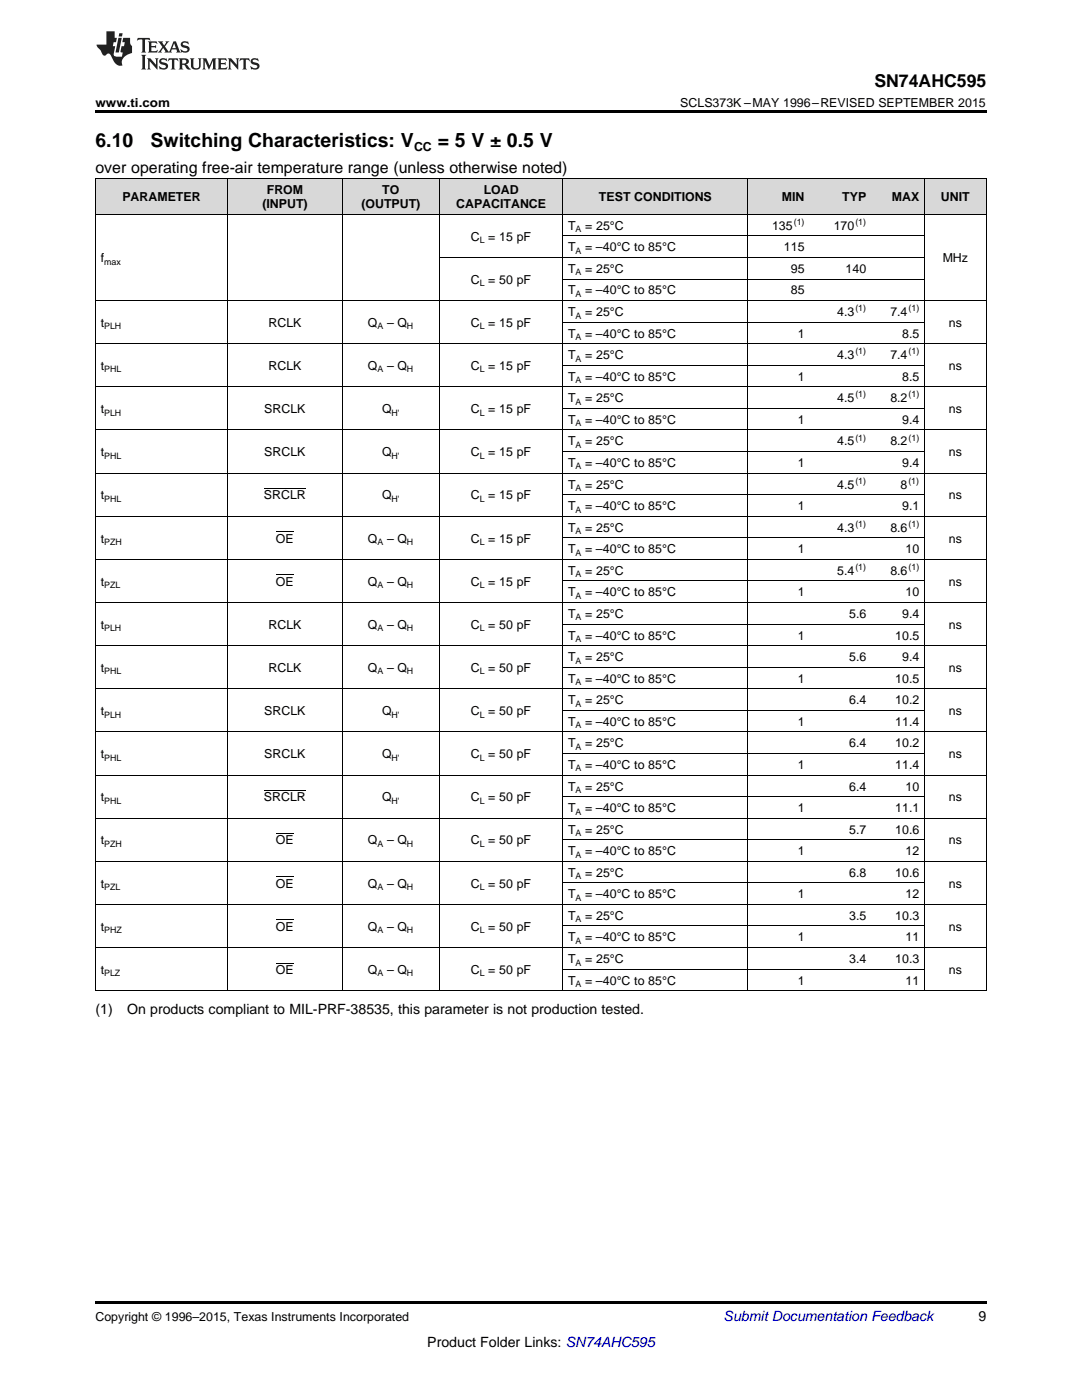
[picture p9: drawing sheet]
<svg xmlns="http://www.w3.org/2000/svg" width="216mm" height="279mm" viewBox="0 0 216 279" stroke-linecap="round" stroke-linejoin="round" font-family="sans-serif">
<g fill="#d8d8d8">
<path d="M19 35.7h8.8v7.1h-8.8z"/>
<path d="M27.8 35.7h17.6v7.1h-17.6z"/>
<path d="M45.4 35.7h22.9v7.1h-22.9z"/>
<path d="M68.3 35.7h19.4v7.1h-19.4z"/>
<path d="M87.7 35.7h24.6v7.1h-24.6z"/>
<path d="M112.3 35.7h37v7.1h-37z"/>
<path d="M149.3 35.7h12.3v7.1h-12.3z"/>
<path d="M161.6 35.7h12.4v7.1h-12.4z"/>
<path d="M174 35.7h10.5v7.1h-10.5z"/>
<path d="M184.5 35.7h12.3v7.1h-12.3z"/>
</g>
<path d="M19 22h177.8v.5h-177.8zM19 197.7l.2 .1zM45.3 197.7l.1 .1zM68.2 197.7l.1 .1zM87.6 197.7l.1 .1zM112.2 197.7l.1 .1zM149.2 197.7l.1 .1zM184.4 197.7l.1 .1zM196.7 197.7l.1 .1zM19 259.7h177.8v.5h-177.8z" fill="#000"/>
<g fill="none" stroke="#000" stroke-width=".2">
<path d="M19 35.6h177.8M19.1 35.7v162.1M45.4 35.7v162.1M68.3 35.7v162.1M87.6 35.7v162.1M112.3 35.7v162.1M149.2 35.7v162.1M184.4 35.7v162.1M196.8 35.7v162.1M19 60h177.8M19 42.8h177.8M87.7 51.4h96.8"/>
<path d="M112.3 55.7h72.2M112.3 47.1h72.2M19 77.2h177.8M19 68.6h177.8M112.3 72.9h72.2M112.3 64.3h72.2M19 94.4h177.8M19 85.8h177.8M112.3 98.7h72.2M112.3 90.1h72.2M112.3 81.5h72.2M19 111.6h177.8"/>
<path d="M19 103h177.8M112.3 115.9h72.2M112.3 107.3h72.2M19 137.5h177.8M19 128.9h177.8M19 120.2h177.8M112.3 133.2h72.2M112.3 124.5h72.2M19 154.7h177.8M19 146.1h177.8M112.3 159h72.2M112.3 150.4h72.2"/>
<path d="M112.3 141.8h72.2M19 171.9h177.8M19 163.3h177.8M112.3 176.2h72.2M112.3 167.6h72.2M19 197.7h177.8M19 189.1h177.8M19 180.5h177.8M112.3 193.4h72.2M112.3 184.8h72.2"/>
</g>
<g fill="#231f20">
<path d="M27.5 7.6l-.1 .5 .4-.2h.6v.1v2.1l-.2 .4h1l-.3-.4v-2.1l.1-.1h.5l.5 .2-.2-.5zM29.5 8.3l.2 .3v1.5l-.2 .4h1.8l.2-.6a1.04 1.04 0 0 1-1.3 .2v-.7h.6l.3 .2v-.6l-.3 .2h-.6v-.6l.8-.1 .4 .3-.2-.5zM31.5 8.3l.9 1.1-.9 1.1h.8l-.2-.2 .5-.7 .4 .7-.2 .2h1.5l-.1-.2 .1-.4h.9l.1 .4-.2 .2h1l-.3-.3-.7-1.9h-.5l-.9 2-.8-1 .9-1h-.8l.1 .3-.3 .5-.4-.6 .2-.2zM34.7 8.6l.4 1h-.7zM36.3 8.4a.63 .63 0 0 0-.2 .7 .63 .63 0 0 0 .6 .4l.6 .2 .1 .2a.75 .75 0 0 1-.7 .4 .75 .75 0 0 1-.6-.5l.1 .7 .1-.1a1.11 1.11 0 0 0 1.5-.6 1.13 1.13 0 0 0-1.2-.8l-.1-.4a1.04 1.04 0 0 1 1.2 .2l-.2-.5-.1 .1-.5-.2zM28.2 10.9l.2 .4v2.2l-.2 .4h1l-.3-.4v-2.2l.3-.4zM29.3 11.6l.3 .4v1.5l-.3 .4h.8l-.2-.4v-1.3l1.5 1.7v-1.9l.2-.4h-.7l.2 .4v.9l-1.1-1.3zM32 11.8a.62 .62 0 0 0-.2 .7 .62 .62 0 0 0 .6 .4l.6 .1 .1 .3a.76 .76 0 0 1-.7 .3 .76 .76 0 0 1-.6-.4l.1 .7 .1-.1a1.11 1.11 0 0 0 1.5-.6 1.13 1.13 0 0 0-1.2-.8l-.1-.4a1.04 1.04 0 0 1 1.2 .2l-.2-.6-.1 .1-.5-.1zM33.7 11.6l-.2 .6a.61 .61 0 0 1 .8-.3v1.6l-.2 .4h.9l-.2-.4v-1.6a.63 .63 0 0 1 .8 .3l-.2-.6zM35.6 11.6l.3 .4v1.5l-.3 .4h1l-.2-.2v-.8l.5 .2a.76 .76 0 0 0 1.2 .7l-1-1a.58 .58 0 0 0 .6-.5 .58 .58 0 0 0-.5-.6zM36.4 11.9h.1a.45 .45 0 0 1 .5 .1 .45 .45 0 0 1 .1 .5l-.7 .2zM37.9 11.6l.2 .2a2.17 2.17 0 0 0 .3 1.9 .99 .99 0 0 0 1.6-.6v-1.1l.2-.4h-.7l.2 .2a1.92 1.92 0 0 1-.2 1.8 .6 .6 0 0 1-.9-.5v-1.1l.2-.4zM40.4 11.6l.2 .4v1.5l-.2 .4h.7l-.2-.4v-1.4l.8 1.8 .8-1.8v1.4l-.2 .4h.9l-.2-.4v-1.5l.2-.4h-.8l-.6 1.5-.6-1.5zM43.4 11.6l.2 .4v1.5l-.2 .4h1.8l.2-.6a1.04 1.04 0 0 1-1.3 .1v-.6h.5l.4 .2v-.6l-.4 .2h-.5v-.7h.8l.3 .3-.1-.6zM45.5 11.6l.2 .4v1.5l-.2 .4h.7l-.2-.4v-1.3l1.5 1.7v-1.9l.2-.4h-.7l.2 .4v.9l-1.1-1.3zM47.9 11.6l-.1 .6a.61 .61 0 0 1 .8-.3v1.6l-.3 .4h1l-.3-.4 .1-1.6a.63 .63 0 0 1 .7 .3l-.1-.6zM50.2 11.8a.62 .62 0 0 0-.2 .7 .62 .62 0 0 0 .6 .4l.6 .1 .2 .3a.76 .76 0 0 1-.8 .3 .76 .76 0 0 1-.6-.4l.1 .7 .2-.1a1.11 1.11 0 0 0 1.5-.6 1.13 1.13 0 0 0-1.3-.8l-.1-.4a1.04 1.04 0 0 1 1.2 .2l-.1-.6-.2 .1-.5-.1z"/>
<path d="M21.2 6.3v2.6h-1.9l.1 .4 .7 .9a.91 .91 0 0 0 1 .8 .56 .56 0 0 1 .5-.3 .56 .56 0 0 1 .5 .3l.4 .8a1.53 1.53 0 0 0 1.9 1.2 1.54 1.54 0 0 1 1-2.1l.9-.3v-1.4a1.52 1.52 0 0 1-.3-1.6h-1.4l-.2 .8h.5l-.2 .8h-.4l-.2 1v.2l.4 .1-.2 .8a1.93 1.93 0 0 1-1.6-.3l.3-1.8h-.5l.2-.8h.4l.2-.8h-.4v-1.3zM23.6 7.6l-.6 2.9h.7l.6-2.9zM23.8 6.6l-.1 .7h.6l.2-.7z"/>
</g>
<path d="M52.7 97.5h8.3M55.1 114.7h3.5M55.1 106.1h3.5M52.7 157.8h8.3M55.1 175h3.5M55.1 166.4h3.5M55.1 192.2h3.5M55.1 183.6h3.5" fill="none" stroke="#000" stroke-width=".2"/>
<g font-size="3.9">
<text x="19" y="29.3">6.10</text>
<text x="30.1" y="29.3">Switching Characteristics: V</text>
<text x="87.3" y="29.3">= 5 V ± 0.5 V</text>
</g>
<text font-size="3.5" x="174.5" y="17.3">SN74AHC595</text>
<text font-size="3.2" x="19" y="34.4">over operating free-air temperature range (unless otherwise noted)</text>
<g font-size="2.8">
<text x="19" y="202.4">(1)</text>
<text x="25.4" y="202.4">On products compliant to MIL-PRF-38535, this parameter is not production tested.</text>
<text x="195.3" y="263.6">9</text>
<text x="85.3" y="268.9">Product Folder Links: SN74AHC595</text>
</g>
<text font-size="2.8" fill="#0000c8" x="144.4" y="263.6">Submit Documentation Feedback</text>
<g font-size="2.5">
<text x="19" y="21.4">www.ti.com</text>
<text x="135.7" y="21.4">SCLS373K –MAY 1996–REVISED SEPTEMBER 2015</text>
<text x="82.6" y="30.1">CC</text>
<text x="24.4" y="40.1">PARAMETER</text>
<text x="52.4" y="41.6">(INPUT)</text>
<text x="53.2" y="38.7">FROM</text>
<text x="72.1" y="41.6">(OUTPUT)</text>
<text x="76.3" y="38.7">TO</text>
<text x="91" y="41.6">CAPACITANCE</text>
<text x="96.5" y="38.7">LOAD</text>
<text x="119.5" y="40.1">TEST CONDITIONS</text>
<text x="156" y="40.1">MIN</text>
<text x="168.1" y="40.1">TYP</text>
<text x="177.9" y="40.1">MAX</text>
<text x="187.7" y="40.1">UNIT</text>
<text x="113.4" y="45.9">T</text>
<text x="116.8" y="45.9">= 25°C</text>
<text x="154.1" y="45.9">135</text>
<text x="166.4" y="45.9">170</text>
<text x="20.1" y="52.3">f</text>
<text x="94" y="48">C = 15 pF</text>
<text x="113.4" y="50.2">T</text>
<text x="116.8" y="50.2">= –40°C to 85°C</text>
<text x="156.4" y="50.2">115</text>
<text x="188.1" y="52.3">MHz</text>
<text x="94" y="56.6">C = 50 pF</text>
<text x="113.4" y="54.5">T</text>
<text x="113.4" y="58.8">T</text>
<text x="116.8" y="54.5">= 25°C</text>
<text x="116.8" y="58.8">= –40°C to 85°C</text>
<text x="157.8" y="54.5">95</text>
<text x="157.8" y="58.8">85</text>
<text x="168.7" y="54.5">140</text>
<text x="20.1" y="65.2">t</text>
<text x="53.6" y="65.2">RCLK</text>
<text x="73.4" y="65.2">Q</text>
<text x="77.2" y="65.2">– Q</text>
<text x="94" y="65.2">C = 15 pF</text>
<text x="113.4" y="63.1">T</text>
<text x="116.8" y="63.1">= 25°C</text>
<text x="167" y="63.1">4.3</text>
<text x="177.7" y="63.1">7.4</text>
<text x="189.3" y="65.2">ns</text>
<text x="113.4" y="67.4">T</text>
<text x="113.4" y="71.7">T</text>
<text x="116.8" y="67.4">= –40°C to 85°C</text>
<text x="116.8" y="71.7">= 25°C</text>
<text x="159.2" y="67.4">1</text>
<text x="167" y="71.7">4.3</text>
<text x="177.7" y="71.7">7.4</text>
<text x="180" y="67.4">8.5</text>
<text x="20.1" y="73.8">t</text>
<text x="53.6" y="73.8">RCLK</text>
<text x="73.4" y="73.8">Q</text>
<text x="77.2" y="73.8">– Q</text>
<text x="94" y="73.8">C = 15 pF</text>
<text x="113.4" y="76">T</text>
<text x="116.8" y="76">= –40°C to 85°C</text>
<text x="159.2" y="76">1</text>
<text x="180" y="76">8.5</text>
<text x="189.3" y="73.8">ns</text>
<text x="20.1" y="82.4">t</text>
<text x="52.7" y="82.4">SRCLK</text>
<text x="76.2" y="82.4">Q</text>
<text x="94" y="82.4">C = 15 pF</text>
<text x="113.4" y="80.3">T</text>
<text x="116.8" y="80.3">= 25°C</text>
<text x="167" y="80.3">4.5</text>
<text x="177.7" y="80.3">8.2</text>
<text x="189.3" y="82.4">ns</text>
<text x="113.4" y="84.6">T</text>
<text x="113.4" y="88.9">T</text>
<text x="116.8" y="84.6">= –40°C to 85°C</text>
<text x="116.8" y="88.9">= 25°C</text>
<text x="159.2" y="84.6">1</text>
<text x="167" y="88.9">4.5</text>
<text x="177.7" y="88.9">8.2</text>
<text x="180" y="84.6">9.4</text>
<text x="20.1" y="91.1">t</text>
<text x="52.7" y="91.1">SRCLK</text>
<text x="76.2" y="91.1">Q</text>
<text x="94" y="91.1">C = 15 pF</text>
<text x="113.4" y="93.2">T</text>
<text x="116.8" y="93.2">= –40°C to 85°C</text>
<text x="159.2" y="93.2">1</text>
<text x="180" y="93.2">9.4</text>
<text x="189.3" y="91.1">ns</text>
<text x="20.1" y="99.7">t</text>
<text x="52.7" y="99.7">SRCLR</text>
<text x="76.2" y="99.7">Q</text>
<text x="94" y="99.7">C = 15 pF</text>
<text x="113.4" y="97.5">T</text>
<text x="113.4" y="101.8">T</text>
<text x="116.8" y="97.5">= 25°C</text>
<text x="116.8" y="101.8">= –40°C to 85°C</text>
<text x="159.2" y="101.8">1</text>
<text x="167" y="97.5">4.5</text>
<text x="179.7" y="97.5">8</text>
<text x="180" y="101.8">9.1</text>
<text x="189.3" y="99.7">ns</text>
<text x="113.4" y="106.1">T</text>
<text x="116.8" y="106.1">= 25°C</text>
<text x="167" y="106.1">4.3</text>
<text x="177.7" y="106.1">8.6</text>
<text x="20.1" y="108.3">t</text>
<text x="55.1" y="108.3">OE</text>
<text x="73.4" y="108.3">Q</text>
<text x="77.2" y="108.3">– Q</text>
<text x="94" y="108.3">C = 15 pF</text>
<text x="113.4" y="110.4">T</text>
<text x="116.8" y="110.4">= –40°C to 85°C</text>
<text x="159.2" y="110.4">1</text>
<text x="180.7" y="110.4">10</text>
<text x="189.3" y="108.3">ns</text>
<text x="20.1" y="116.9">t</text>
<text x="55.1" y="116.9">OE</text>
<text x="73.4" y="116.9">Q</text>
<text x="77.2" y="116.9">– Q</text>
<text x="94" y="116.9">C = 15 pF</text>
<text x="113.4" y="114.7">T</text>
<text x="113.4" y="119">T</text>
<text x="116.8" y="114.7">= 25°C</text>
<text x="116.8" y="119">= –40°C to 85°C</text>
<text x="159.2" y="119">1</text>
<text x="167" y="114.7">5.4</text>
<text x="177.7" y="114.7">8.6</text>
<text x="180.7" y="119">10</text>
<text x="189.3" y="116.9">ns</text>
<text x="20.1" y="125.5">t</text>
<text x="53.6" y="125.5">RCLK</text>
<text x="73.4" y="125.5">Q</text>
<text x="77.2" y="125.5">– Q</text>
<text x="94" y="125.5">C = 50 pF</text>
<text x="113.4" y="123.3">T</text>
<text x="116.8" y="123.3">= 25°C</text>
<text x="169.4" y="123.3">5.6</text>
<text x="180" y="123.3">9.4</text>
<text x="189.3" y="125.5">ns</text>
<text x="113.4" y="127.6">T</text>
<text x="113.4" y="131.9">T</text>
<text x="116.8" y="127.6">= –40°C to 85°C</text>
<text x="116.8" y="131.9">= 25°C</text>
<text x="159.2" y="127.6">1</text>
<text x="169.4" y="131.9">5.6</text>
<text x="178.6" y="127.6">10.5</text>
<text x="180" y="131.9">9.4</text>
<text x="20.1" y="134.1">t</text>
<text x="53.6" y="134.1">RCLK</text>
<text x="73.4" y="134.1">Q</text>
<text x="77.2" y="134.1">– Q</text>
<text x="94" y="134.1">C = 50 pF</text>
<text x="113.4" y="136.2">T</text>
<text x="116.8" y="136.2">= –40°C to 85°C</text>
<text x="159.2" y="136.2">1</text>
<text x="178.6" y="136.2">10.5</text>
<text x="189.3" y="134.1">ns</text>
<text x="20.1" y="142.7">t</text>
<text x="52.7" y="142.7">SRCLK</text>
<text x="76.2" y="142.7">Q</text>
<text x="94" y="142.7">C = 50 pF</text>
<text x="113.4" y="140.5">T</text>
<text x="116.8" y="140.5">= 25°C</text>
<text x="169.4" y="140.5">6.4</text>
<text x="178.6" y="140.5">10.2</text>
<text x="189.3" y="142.7">ns</text>
<text x="113.4" y="144.9">T</text>
<text x="113.4" y="149.2">T</text>
<text x="116.8" y="144.9">= –40°C to 85°C</text>
<text x="116.8" y="149.2">= 25°C</text>
<text x="159.2" y="144.9">1</text>
<text x="169.4" y="149.2">6.4</text>
<text x="178.6" y="144.9">11.4</text>
<text x="178.6" y="149.2">10.2</text>
<text x="20.1" y="151.3">t</text>
<text x="52.7" y="151.3">SRCLK</text>
<text x="76.2" y="151.3">Q</text>
<text x="94" y="151.3">C = 50 pF</text>
<text x="113.4" y="153.5">T</text>
<text x="116.8" y="153.5">= –40°C to 85°C</text>
<text x="159.2" y="153.5">1</text>
<text x="178.6" y="153.5">11.4</text>
<text x="189.3" y="151.3">ns</text>
<text x="20.1" y="159.9">t</text>
<text x="52.7" y="159.9">SRCLR</text>
<text x="76.2" y="159.9">Q</text>
<text x="94" y="159.9">C = 50 pF</text>
<text x="113.4" y="157.8">T</text>
<text x="116.8" y="157.8">= 25°C</text>
<text x="169.4" y="157.8">6.4</text>
<text x="180.7" y="157.8">10</text>
<text x="189.3" y="159.9">ns</text>
<text x="113.4" y="162.1">T</text>
<text x="113.4" y="166.4">T</text>
<text x="116.8" y="162.1">= –40°C to 85°C</text>
<text x="116.8" y="166.4">= 25°C</text>
<text x="159.2" y="162.1">1</text>
<text x="169.4" y="166.4">5.7</text>
<text x="178.6" y="162.1">11.1</text>
<text x="178.6" y="166.4">10.6</text>
<text x="20.1" y="168.5">t</text>
<text x="55.1" y="168.5">OE</text>
<text x="73.4" y="168.5">Q</text>
<text x="77.2" y="168.5">– Q</text>
<text x="94" y="168.5">C = 50 pF</text>
<text x="113.4" y="170.7">T</text>
<text x="116.8" y="170.7">= –40°C to 85°C</text>
<text x="159.2" y="170.7">1</text>
<text x="180.7" y="170.7">12</text>
<text x="189.3" y="168.5">ns</text>
<text x="20.1" y="177.1">t</text>
<text x="55.1" y="177.1">OE</text>
<text x="73.4" y="177.1">Q</text>
<text x="77.2" y="177.1">– Q</text>
<text x="94" y="177.1">C = 50 pF</text>
<text x="113.4" y="175">T</text>
<text x="113.4" y="179.3">T</text>
<text x="116.8" y="175">= 25°C</text>
<text x="116.8" y="179.3">= –40°C to 85°C</text>
<text x="159.2" y="179.3">1</text>
<text x="169.4" y="175">6.8</text>
<text x="178.6" y="175">10.6</text>
<text x="180.7" y="179.3">12</text>
<text x="189.3" y="177.1">ns</text>
<text x="20.1" y="185.7">t</text>
<text x="55.1" y="185.7">OE</text>
<text x="73.4" y="185.7">Q</text>
<text x="77.2" y="185.7">– Q</text>
<text x="94" y="185.7">C = 50 pF</text>
<text x="113.4" y="183.6">T</text>
<text x="116.8" y="183.6">= 25°C</text>
<text x="169.4" y="183.6">3.5</text>
<text x="178.6" y="183.6">10.3</text>
<text x="189.3" y="185.7">ns</text>
<text x="113.4" y="187.9">T</text>
<text x="116.8" y="187.9">= –40°C to 85°C</text>
<text x="159.2" y="187.9">1</text>
<text x="180.7" y="187.9">11</text>
<text x="20.1" y="194.3">t</text>
<text x="55.1" y="194.3">OE</text>
<text x="73.4" y="194.3">Q</text>
<text x="77.2" y="194.3">– Q</text>
<text x="94" y="194.3">C = 50 pF</text>
<text x="113.4" y="192.2">T</text>
<text x="113.4" y="196.5">T</text>
<text x="116.8" y="192.2">= 25°C</text>
<text x="116.8" y="196.5">= –40°C to 85°C</text>
<text x="159.2" y="196.5">1</text>
<text x="169.4" y="192.2">3.4</text>
<text x="178.6" y="192.2">10.3</text>
<text x="180.7" y="196.5">11</text>
<text x="189.3" y="194.3">ns</text>
<text x="19" y="263.6">Copyright © 1996–2015, Texas Instruments Incorporated</text>
</g>
<g font-size="1.8">
<text x="114.9" y="46.4">A</text>
<text x="158.4" y="44.9">(1)</text>
<text x="170.7" y="44.9">(1)</text>
<text x="20.8" y="52.8">max</text>
<text x="95.7" y="48.5">L</text>
<text x="114.9" y="50.7">A</text>
<text x="95.7" y="57.1">L</text>
<text x="114.9" y="55">A</text>
<text x="114.9" y="59.3">A</text>
<text x="20.8" y="65.7">PLH</text>
<text x="75.3" y="65.7">A</text>
<text x="81.2" y="65.7">H</text>
<text x="95.7" y="65.7">L</text>
<text x="114.9" y="63.6">A</text>
<text x="170.7" y="62.1">(1)</text>
<text x="181.3" y="62.1">(1)</text>
<text x="114.9" y="67.9">A</text>
<text x="170.7" y="70.7">(1)</text>
<text x="181.3" y="70.7">(1)</text>
<text x="20.8" y="74.3">PHL</text>
<text x="75.3" y="74.3">A</text>
<text x="81.2" y="74.3">H</text>
<text x="95.7" y="74.3">L</text>
<text x="114.9" y="72.2">A</text>
<text x="114.9" y="76.5">A</text>
<text x="20.8" y="82.9">PLH</text>
<text x="78.1" y="82.9">H'</text>
<text x="95.7" y="82.9">L</text>
<text x="114.9" y="80.8">A</text>
<text x="170.7" y="79.3">(1)</text>
<text x="181.3" y="79.3">(1)</text>
<text x="114.9" y="85.1">A</text>
<text x="114.9" y="89.4">A</text>
<text x="170.7" y="87.9">(1)</text>
<text x="181.3" y="87.9">(1)</text>
<text x="20.8" y="91.5">PHL</text>
<text x="78.1" y="91.5">H'</text>
<text x="95.7" y="91.5">L</text>
<text x="114.9" y="93.7">A</text>
<text x="20.8" y="100.2">PHL</text>
<text x="78.1" y="100.2">H'</text>
<text x="95.7" y="100.2">L</text>
<text x="114.9" y="98">A</text>
<text x="170.7" y="96.5">(1)</text>
<text x="181.3" y="96.5">(1)</text>
<text x="114.9" y="102.3">A</text>
<text x="114.9" y="106.6">A</text>
<text x="170.7" y="105.1">(1)</text>
<text x="181.3" y="105.1">(1)</text>
<text x="20.8" y="108.8">PZH</text>
<text x="75.3" y="108.8">A</text>
<text x="81.2" y="108.8">H</text>
<text x="95.7" y="108.8">L</text>
<text x="114.9" y="110.9">A</text>
<text x="170.7" y="113.7">(1)</text>
<text x="181.3" y="113.7">(1)</text>
<text x="20.8" y="117.4">PZL</text>
<text x="75.3" y="117.4">A</text>
<text x="81.2" y="117.4">H</text>
<text x="95.7" y="117.4">L</text>
<text x="114.9" y="115.2">A</text>
<text x="114.9" y="119.5">A</text>
<text x="20.8" y="126">PLH</text>
<text x="75.3" y="126">A</text>
<text x="81.2" y="126">H</text>
<text x="95.7" y="126">L</text>
<text x="114.9" y="123.8">A</text>
<text x="114.9" y="128.1">A</text>
<text x="20.8" y="134.6">PHL</text>
<text x="75.3" y="134.6">A</text>
<text x="81.2" y="134.6">H</text>
<text x="95.7" y="134.6">L</text>
<text x="114.9" y="132.4">A</text>
<text x="114.9" y="136.7">A</text>
<text x="20.8" y="143.2">PLH</text>
<text x="78.1" y="143.2">H'</text>
<text x="95.7" y="143.2">L</text>
<text x="114.9" y="141">A</text>
<text x="114.9" y="145.3">A</text>
<text x="114.9" y="149.6">A</text>
<text x="20.8" y="151.8">PHL</text>
<text x="78.1" y="151.8">H'</text>
<text x="95.7" y="151.8">L</text>
<text x="114.9" y="154">A</text>
<text x="20.8" y="160.4">PHL</text>
<text x="78.1" y="160.4">H'</text>
<text x="95.7" y="160.4">L</text>
<text x="114.9" y="158.3">A</text>
<text x="114.9" y="162.6">A</text>
<text x="114.9" y="166.9">A</text>
<text x="20.8" y="169">PZH</text>
<text x="75.3" y="169">A</text>
<text x="81.2" y="169">H</text>
<text x="95.7" y="169">L</text>
<text x="114.9" y="171.2">A</text>
<text x="20.8" y="177.6">PZL</text>
<text x="75.3" y="177.6">A</text>
<text x="81.2" y="177.6">H</text>
<text x="95.7" y="177.6">L</text>
<text x="114.9" y="175.5">A</text>
<text x="114.9" y="179.8">A</text>
<text x="114.9" y="184.1">A</text>
<text x="20.8" y="186.2">PHZ</text>
<text x="75.3" y="186.2">A</text>
<text x="81.2" y="186.2">H</text>
<text x="95.7" y="186.2">L</text>
<text x="114.9" y="188.4">A</text>
<text x="20.8" y="194.8">PLZ</text>
<text x="75.3" y="194.8">A</text>
<text x="81.2" y="194.8">H</text>
<text x="95.7" y="194.8">L</text>
<text x="114.9" y="192.7">A</text>
<text x="114.9" y="197">A</text>
</g>
</svg>
